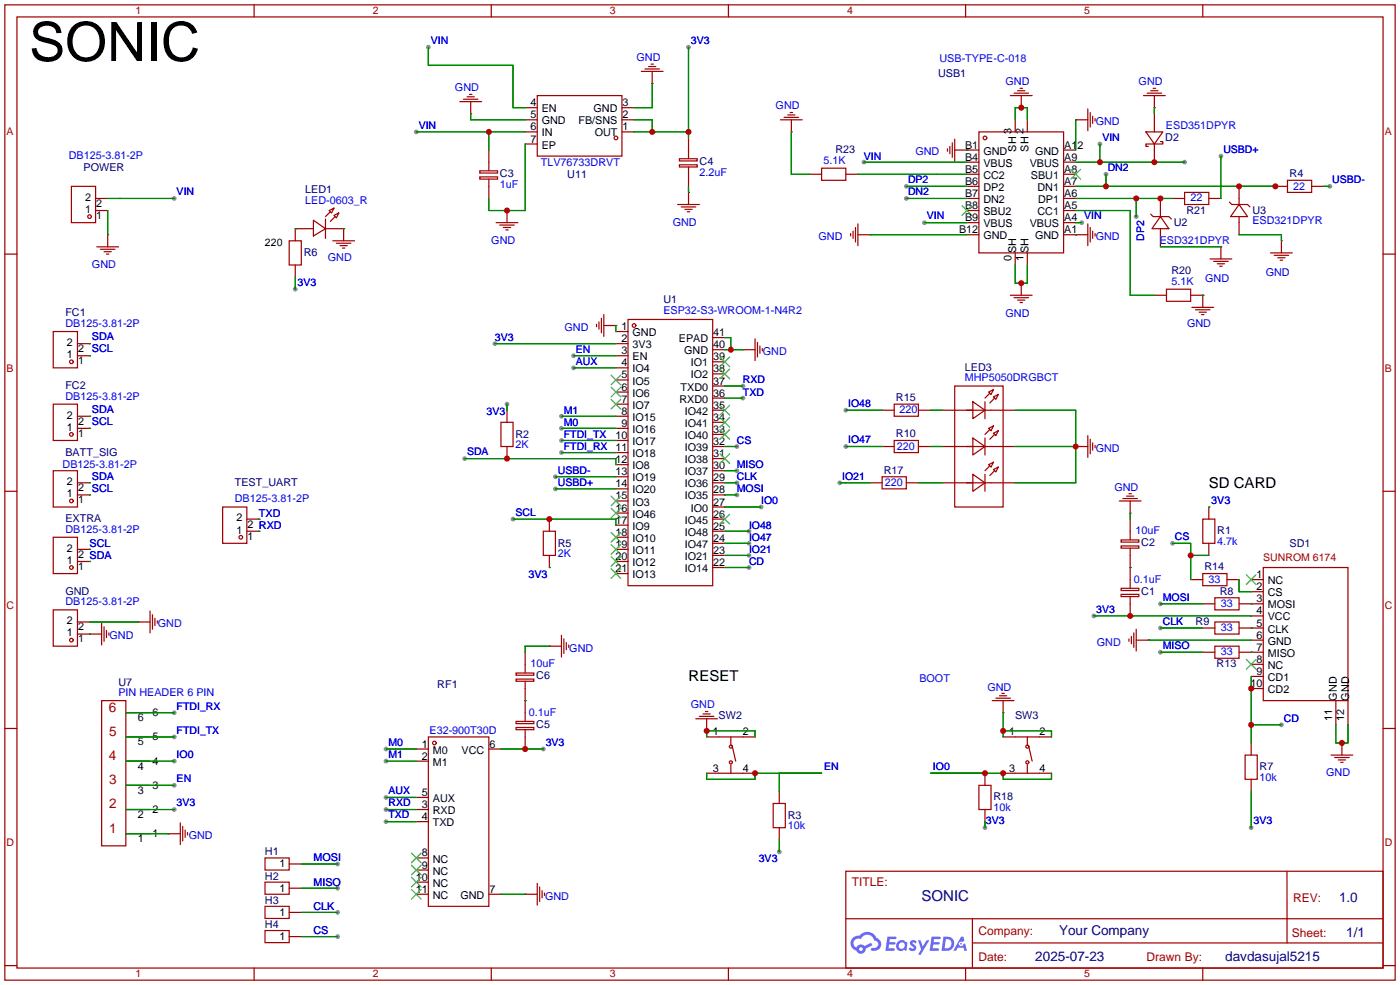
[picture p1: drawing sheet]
<svg xmlns="http://www.w3.org/2000/svg" width="294mm" height="207mm" viewBox="0 0 294 207" stroke-linecap="round" stroke-linejoin="round" font-family="sans-serif">
<g fill="#999">
<circle cx="114" cy="157.2" r=".51"/>
<circle cx="81" cy="157.2" r=".51"/>
<circle cx="81" cy="159.8" r=".51"/>
<circle cx="81" cy="167.4" r=".51"/>
<circle cx="81" cy="169.9" r=".51"/>
<circle cx="81" cy="172.5" r=".51"/>
<circle cx="36.6" cy="41.7" r=".51"/>
<circle cx="117.9" cy="95" r=".51"/>
<circle cx="156" cy="81" r=".51"/>
<circle cx="156" cy="83.6" r=".51"/>
<circle cx="97.5" cy="96.3" r=".51"/>
<circle cx="107.7" cy="109" r=".51"/>
<circle cx="103.9" cy="72.1" r=".51"/>
<circle cx="163.6" cy="178.8" r=".51"/>
<circle cx="159.8" cy="106.4" r=".51"/>
<circle cx="120.4" cy="74.7" r=".51"/>
<circle cx="117.9" cy="92.5" r=".51"/>
<circle cx="116.6" cy="100.1" r=".51"/>
<circle cx="116.6" cy="102.6" r=".51"/>
<circle cx="120.4" cy="77.2" r=".51"/>
<circle cx="62" cy="60.7" r=".51"/>
<circle cx="269" cy="152.1" r=".51"/>
<circle cx="262.6" cy="173.7" r=".51"/>
<circle cx="243.6" cy="126.7" r=".51"/>
<circle cx="243.6" cy="131.8" r=".51"/>
<circle cx="243.6" cy="136.9" r=".51"/>
<circle cx="229.6" cy="129.3" r=".51"/>
<circle cx="246.1" cy="114" r=".51"/>
<circle cx="117.9" cy="87.4" r=".51"/>
<circle cx="117.9" cy="89.9" r=".51"/>
<circle cx="36.6" cy="154.7" r=".51"/>
<circle cx="36.6" cy="149.6" r=".51"/>
<circle cx="36.6" cy="169.9" r=".51"/>
<circle cx="36.6" cy="159.8" r=".51"/>
<circle cx="36.6" cy="164.8" r=".51"/>
<circle cx="154.7" cy="103.9" r=".51"/>
<circle cx="154.7" cy="101.3" r=".51"/>
<circle cx="154.7" cy="98.8" r=".51"/>
<circle cx="154.7" cy="93.7" r=".51"/>
<circle cx="206.8" cy="173.7" r=".51"/>
<circle cx="157.2" cy="119.1" r=".51"/>
<circle cx="248.7" cy="34" r=".51"/>
<circle cx="230.9" cy="30.2" r=".51"/>
<circle cx="194.1" cy="46.7" r=".51"/>
<circle cx="232.2" cy="36.6" r=".51"/>
<circle cx="279.1" cy="39.1" r=".51"/>
<circle cx="256.3" cy="32.8" r=".51"/>
<circle cx="238.5" cy="45.5" r=".51"/>
<circle cx="190.2" cy="41.7" r=".51"/>
<circle cx="190.2" cy="39.1" r=".51"/>
<circle cx="181.4" cy="34" r=".51"/>
<circle cx="227.1" cy="46.7" r=".51"/>
<circle cx="87.4" cy="27.7" r=".51"/>
<circle cx="144.5" cy="9.9" r=".51"/>
<circle cx="89.9" cy="9.9" r=".51"/>
<circle cx="157.2" cy="111.5" r=".51"/>
<circle cx="157.2" cy="114" r=".51"/>
<circle cx="157.2" cy="116.6" r=".51"/>
<circle cx="176.3" cy="101.3" r=".51"/>
<circle cx="177.5" cy="93.7" r=".51"/>
<circle cx="177.5" cy="86.1" r=".51"/>
<circle cx="106.4" cy="84.8" r=".51"/>
<circle cx="70.9" cy="181.4" r=".51"/>
<circle cx="70.9" cy="186.4" r=".51"/>
<circle cx="70.9" cy="191.5" r=".51"/>
<circle cx="70.9" cy="196.6" r=".51"/>
</g>
<g fill="none" stroke="#a10000" stroke-width=".25">
<path d="M1 1h291.9v204.7h-291.9zM3.6 3.6h286.7v199.6h-286.7zM53.3 1v2.6M103.1 1v2.6M152.9 1v2.6M202.7 1v2.6M252.5 1v2.6M1 53.3h2.6M290.3 53.3h2.6M1 103.1h2.6M290.3 103.1h2.6M1 152.9h2.6"/>
<path d="M290.3 152.9h2.6M177.5 182.9h112.8v20.3h-112.8zM177.6 192.8h112.6M204.1 197.9h86.1M204.1 192.8v10.2M270.2 182.9v15M1 202.7h2.6M53.3 203.2v2.5M103.1 203.2v2.5M152.9 203.2v2.5M202.7 203.2v2.5M252.5 203.2v2.5"/>
<path d="M290.3 202.7h2.6"/>
</g>
<g fill="#5487ff">
<path d="M191.2 197.5l.5-.2 .4 .1 .3 .3-.2 .4a.33 .33 0 0 0-.3-.3 .33 .33 0 0 0-.4 .1l.1 .1a.86 .86 0 0 1 .7 .7 .86 .86 0 0 1-.3 .8l-.7 .1-.6-.4 .4-.4 .5 .3 .2-.1v-.2a.88 .88 0 0 1-.6-1.3z"/>
<path d="M192.7 197.4h.6l.4 1.3 .8-1.3h.6l-1.8 3h-.6l.6-1.1z"/>
<path d="M186.3 196.6h1.6l.3 .1-.1 .4h-1.3l-.1 .6h1.1l.2 .3-.3 .3h-1.1l-.1 .8h1.2l.1 .2-.1 .2-1.8 .1z"/>
<path d="M195.6 196.6h1.6l.2 .1v.4h-1.3l-.1 .6h1.1l.2 .3-.3 .3h-1.1l-.1 .8h1.2l.1 .2-.1 .2-1.9 .1z"/>
<path d="M201.7 196.6h.5l.3 .9-.5 .2a.5 .5 0 0 0-.7 .2 .5 .5 0 0 0 .3 .7 .5 .5 0 0 0 .6-.4l.4-.2 .4 1.6h-.6l-.1-.7h-1.2l-.4 .7h-.6z"/>
<path d="M198 196.6l-.4 3h1a1.51 1.51 0 0 0 1.7-1.5 1.51 1.51 0 0 0-1.8-1.5zM198.6 197.1a1.02 1.02 0 0 1 1.1 1.2 1.02 1.02 0 0 1-1.4 .8z"/>
<path d="M188.5 197.6a1.11 1.11 0 0 0-.3 1.6 1.11 1.11 0 0 0 1.6 .2l.5 .2 .2-1.7-.4-.2a1.02 1.02 0 0 0-1.6-.1zM188.6 198.5a.67 .67 0 0 1 1.3 0 .67 .67 0 0 1-1.3 0z"/>
<path d="M179 196.9a1.58 1.58 0 0 0 .8 2.6 1.01 1.01 0 0 0 1.1 .7 1.01 1.01 0 0 0 .8-1.1l1.4-.7-.3-.5-1.3 .7a1.03 1.03 0 0 0-1.7 .3 1 1 0 0 1-.5-1.4 1 1 0 0 1 1.4-.3 1.49 1.49 0 0 1 1.5-1 1.49 1.49 0 0 1 1.4 1.2 .82 .82 0 0 1 .7 1.1 .82 .82 0 0 1-1.2 .5l-.3 .1v.3a1.4 1.4 0 0 0 2-.6 1.4 1.4 0 0 0-.8-1.9 2.19 2.19 0 0 0-3.7-.5l-.8 .1zM180.3 199.2a.4 .4 0 0 1 .8 0 .4 .4 0 0 1-.8 0z"/>
<circle cx="201.8" cy="198.1" r=".19"/>
</g>
<g fill="none" stroke="#a10000" stroke-width=".25">
<path d="M98.6 19.8h.5M134.6 15h4.6M135.4 14.5h3M136.1 14h1.6M136.7 13.5h.5M136.9 17.5h.1M136.9 15v2.5M212.9 19.6h3M213.6 19.1h1.5M214.1 18.5h.5M240.8 19.6h3M241.6 19.1h1.5"/>
<path d="M242.1 18.5h.5M15 39.1h5.1v7.6h-5.1zM96.5 21.3h4.6M97.3 20.8h3M98 20.3h1.6M98.8 23.9h.1M98.8 21.3v2.6M100.7 35.9h3.7v.4h-3.7zM100.7 37.1h3.7v.5h-3.7zM102.6 31.5v4.3M102.6 37.6v4.1M110.2 25.1h2.6"/>
<path d="M110.2 27.7h2.6M110.2 22.6h2.6M110.2 30.2h2.6M112.8 20.1h17.8v12.7h-17.8zM130.6 25.1h2.5M130.6 27.7h2.5M130.6 22.6h2.5M142.6 33.3h3.8v.5h-3.8zM142.6 34.6h3.8v.5h-3.8zM144.5 29v4.3M144.5 35.1v4M163.8 25.1h4.6"/>
<path d="M164.6 24.6h3M165.4 24.1h1.5M165.9 23.6h.5M166.1 27.7h.1M166.1 25.1v2.6M169.9 36.6h2.6M172.5 35.3h5v2.5h-5zM177.5 36.6h2.6M198.9 31.2v.6M199.4 30.7v1.6M199.9 30v3M200.4 31.5h5.1"/>
<path d="M200.4 29.2v4.6M202.9 31.5h.1M202.9 34h2.6M202.9 36.6h2.6M202.9 39.1h2.6M205.5 27.7h17.8v25.4h-17.8zM212.1 20.1h4.6M213.1 25.1v2.6M214.4 22.6h.1M214.4 20.1v2.5M215.6 25.1v2.6M223.3 31.5h2.5"/>
<path d="M223.3 34h2.5M223.3 36.6h2.5M223.3 39.1h2.5M225.8 25.1h.1M225.8 25.1h2.5M228.3 22.9v4.5M228.9 23.6v3.1M229.4 24.4v1.5M229.9 24.9v.5M240 20.1h4.6M240.5 27.7h3.6l-1.8 2.5zM242.3 22.6h.1"/>
<path d="M242.3 20.1v2.5M242.3 23.9v3.8M242.3 30.2v3.8M243.6 29.7h.5v.5h-3.6v.5h.5M260.1 39.1v3.8M267.7 39.1h2.6M270.3 37.8h5v2.6h-5zM275.3 39.1h2.6M20.1 44.2h2.5M20.1 41.7h2.5M20.3 51.8h4.6M21.1 52.3h3"/>
<path d="M21.8 52.8h1.6M22.4 53.3h.5M22.6 49.3h.1M22.6 49.3v2.5M60.7 50.5h2.5v5.1h-2.5zM62 55.6v2.6M65.8 46.2l2.5 1.8-2.5 1.5zM65.8 48h-3.8v2.5M68.3 46v4M68.3 48h3.8M69.1 44.2l1-.5-.5 1zM69.3 44.5l-1 1"/>
<path d="M69.8 50.5h4.6M70.1 45.2l1-.5-.5 1zM70.4 45.5l-1.1 1M70.6 51.1h3.1M71.4 51.6h1.5M71.9 52.1h.5M72.1 48h.1M72.1 48v2.5M104.1 46.7h4.6M104.9 47.2h3M105.7 47.8h1.5M106.2 48.3h.5"/>
<path d="M106.4 44.2h.1M106.4 44.2v2.5M142.2 42.9h4.6M143 43.4h3M143.8 43.9h1.5M144.3 44.5h.5M144.5 40.4h.1M144.5 40.4v2.5M178.6 49v.5M179.1 48.5v1.5M179.6 47.8v3M180.1 49.3h2.5"/>
<path d="M180.1 47v4.6M182.6 49.3h.1M202.9 44.2h2.6M202.9 41.7h2.6M202.9 46.7h2.6M202.9 49.3h2.6M213.1 53.1v2.5M214.4 59.4h.1M214.4 59.4v2.6M215.6 53.1v2.5M223.3 44.2h2.5M223.3 41.7h2.5"/>
<path d="M223.3 46.7h2.5M223.3 49.3h5M225.8 49.3h.1M228.3 47v4.6M228.9 47.8v3M229.4 48.5v1.5M229.9 49v.5M241.6 45l.5 .5h3.3l.5 .5M243.6 45.5l1.8 2.5h-3.6zM243.6 41.7v3.8M243.6 48v3.8M246.1 41.7h2.6"/>
<path d="M248.7 40.4h5v2.5h-5zM253.7 41.7h2.6M254 54.4h4.6M254.8 54.9h3M255.5 55.4h1.5M256 55.9h.5M256.3 51.8h.1M256.3 51.8v2.6M258.1 42.4l.5 .5h3.3l.5 .5M260.1 42.9l1.8 2.6h-3.6zM260.1 45.5v3.8M266.7 53.1h4.6"/>
<path d="M267.5 53.6h3M268.2 54.1h1.5M268.7 54.6h.5M269 50.5h.1M269 50.5v2.6M11.2 69.6h5.1v7.6h-5.1zM16.3 72.1h2.5M16.3 74.7h2.5M125.2 68.1v.5M125.7 67.6v1.5M126.2 66.8v3.1M126.7 68.3h2.6"/>
<path d="M126.7 66v4.6M129.3 68.3h.1M129.3 69.6h2.5M129.3 72.1h2.5M129.3 74.7h2.5M129.3 77.2h2.5M129.3 79.8h2.5M131.8 67.1h17.8v55.8h-17.8zM149.6 78.5h2.5M149.6 75.9h2.5M149.6 73.4h2.5M149.6 70.9h2.5"/>
<path d="M156 73.4h.1M156 73.4h2.5M158.5 71.1v4.6M159 71.9v3M159.5 72.6v1.6M160 73.2v.5M212.1 62h4.6M212.9 62.5h3M213.6 63h1.5M214.1 63.5h.5M242.3 62h2.6M244.9 60.7h5v2.5h-5z"/>
<path d="M249.9 62h2.6M250.2 64.5h4.6M251 65h3M251.7 65.5h1.5M252.2 66h.5M252.5 62h.1M252.5 62v2.5M11.2 98.8h5.1v7.6h-5.1zM11.2 84.8h5.1v7.7h-5.1zM16.3 87.4h2.5M16.3 89.9h2.5M105.2 88.6h2.5v5.1h-2.5z"/>
<path d="M106.4 86.1v2.5M106.4 93.7v2.6M129.3 82.3h2.5M129.3 84.8h2.5M129.3 87.4h2.5M129.3 89.9h2.5M129.3 92.5h2.5M129.3 95h2.5M129.3 97.5h2.5M149.6 98.8h2.5M149.6 96.3h2.5M149.6 93.7h2.5"/>
<path d="M149.6 91.2h2.5M149.6 88.6h2.5M149.6 86.1h2.5M149.6 83.6h2.5M149.6 81h2.5M185.2 93.7h2.5M185.2 86.1h2.5M187.7 84.8h5.1v2.6h-5.1zM187.7 92.5h5.1v2.5h-5.1zM192.8 93.7h2.5M192.8 86.1h2.5M197.9 93.7h15.2"/>
<path d="M197.9 86.1h15.2M200.4 81h10.2v25.4h-10.2zM204.2 99.6l2.6 1.7-2.6 1.8zM204.2 91.9l2.6 1.8-2.6 1.8zM204.2 84.3l2.6 1.8-2.6 1.8zM206.8 84.3v3.6M206.8 91.9v3.6M206.8 99.6v3.5M207.5 97.5l1-.5-.5 1zM207.5 89.9l1-.5-.5 1zM207.5 82.3l1-.5-.5 1zM207.8 97.8l-1 1"/>
<path d="M207.8 90.2l-1 1M207.8 82.6l-1 1M208.5 98.6l1-.6-.5 1.1zM208.5 90.9l1-.5-.5 1zM208.5 83.3l1-.5-.5 1zM208.8 98.8l-1 1M208.8 91.2l-1 1M208.8 83.6l-1 1M225.8 93.7h.1M225.8 93.7h2.5M228.3 91.4v4.6M228.9 92.2v3.1"/>
<path d="M229.4 93v1.5M229.9 93.5v.5M11.2 112.8h5.1v7.6h-5.1zM16.3 115.3h2.5M16.3 117.9h2.5M16.3 103.9h2.5M16.3 101.3h2.5M46.7 106.4h5.1v7.6h-5.1zM51.8 111.5h2.6M51.8 109h2.6M114 111.5h2.6v5.1h-2.6zM115.3 109v2.5"/>
<path d="M115.3 116.6v2.5M129.3 100.1h2.5M129.3 102.6h2.5M129.3 105.2h2.5M129.3 107.7h2.5M129.3 110.2h2.5M129.3 112.8h2.5M129.3 115.3h2.5M129.3 117.9h2.5M149.6 119.1h2.5M149.6 116.6h2.5M149.6 114h2.5"/>
<path d="M149.6 111.5h2.5M149.6 109h2.5M149.6 106.4h2.5M149.6 103.9h2.5M149.6 101.3h2.5M182.6 101.3h2.6M185.2 100.1h5v2.5h-5zM190.2 101.3h2.6M197.9 101.3h15.2M234.9 105.2h4.6M235.3 113.3h3.8v.5h-3.8zM235.3 114.6h3.8v.5h-3.8z"/>
<path d="M235.7 104.6h3.1M236.5 104.1h1.5M237 103.6h.5M237.2 107.7h.1M237.2 105.2v2.5M237.2 109v4.3M237.2 115.1v8.3M252.5 109h2.5v5h-2.5zM253.7 106.4v2.6M253.7 114v2.6M265.2 119.1h17.8v28h-17.8zM11.2 128h5.1v7.6h-5.1z"/>
<path d="M16.3 133.1h5M16.3 130.6h2.5M18.8 133.1h.1M21.3 130.8v4.6M21.8 131.6v3M22.4 132.3v1.6M22.9 132.8v.6M29 130.6h.1M29 130.6h2.5M31.5 128.3v4.5M32 129v3.1M32.5 129.8v1.5"/>
<path d="M33 130.3v.5M110.2 136.9v4.3M115.3 135.6h.1M115.3 135.6h2.6M117.9 133.4v4.5M118.4 134.1v3.1M118.9 134.9v1.5M119.4 135.4v.5M129.3 120.4h2.5M235.3 123.5h3.8v.5h-3.8zM235.3 124.8h3.8v.4h-3.8zM237 134.1v.5"/>
<path d="M237.2 125.2v4.1M237.5 133.6v1.5M238 132.8v3.1M238.5 134.4h2.5M238.5 132.1v4.6M241 134.4h.1M249.9 121.7h2.6M252.5 120.4h5.1v2.5h-5.1zM252.5 126.7h2.5M252.5 131.8h2.5M252.5 136.9h2.5M255 125.5h5.1v2.5h-5.1z"/>
<path d="M255 130.6h5.1v2.5h-5.1zM255 135.6h5.1v2.6h-5.1zM257.6 121.7h2.5M260.1 126.7h5.1M260.1 131.8h5.1M260.1 136.9h5.1M262.6 121.7h2.6M262.6 124.2h2.6M262.6 129.3h2.6M262.6 134.4h2.6M262.6 139.4h2.6M21.3 147.1h5.1v30.4h-5.1z"/>
<path d="M26.4 159.8h5.1M26.4 154.7h5.1M26.4 149.6h5.1M87.4 157.2h2.5M87.4 159.8h2.5M89.9 154.7h12.7v35.5h-12.7zM102.6 157.2h2.6M108.3 151.4h3.8v.5h-3.8zM108.3 152.7h3.8v.5h-3.8zM108.3 141.3h3.8v.4h-3.8zM108.3 142.5h3.8v.5h-3.8zM110.2 143v8.4"/>
<path d="M110.2 153.2v4M146 150.9h4.6M146.8 150.4h3.1M147.6 149.9h1.5M148.1 149.4h.5M148.3 153.4h.1M148.3 150.9v2.5M148.3 154.7h10.2M153.4 154.7v1.8M153.7 156.5l.7 3.3M208.3 147.1h4.6M209 146.6h3.1"/>
<path d="M209.8 146.1h1.5M210.3 145.5h.5M210.6 149.6h.1M210.6 154.7h10.1M210.6 147.1v2.5M215.6 154.7v1.8M215.9 156.5l.8 3.3M261.4 158.5h2.5v5.1h-2.5zM262.6 142h2.6M262.6 144.5h2.6M262.6 156v2.5M279.4 158.5h4.6"/>
<path d="M280.2 159h3M280.4 147.1v5M280.9 159.5h1.5M281.7 156h.1M281.7 156v2.5M283 147.1v5M26.4 169.9h5.1M26.4 175h5.1M26.4 164.8h5.1M35.3 175h.1M35.3 175h2.5M37.8 172.7v4.6"/>
<path d="M38.4 173.5v3M38.9 174.2v1.6M39.4 174.8v.5M87.4 167.4h2.5M87.4 169.9h2.5M87.4 172.5h2.5M148.3 162.3h10.2M153.4 160.5v1.8M162.3 168.7h2.5v5h-2.5zM163.6 166.1v2.6M163.6 173.7v2.6M205.5 164.8h2.5v5.1h-2.5z"/>
<path d="M206.8 162.3v2.5M206.8 169.9v2.6M210.6 162.3h10.1M215.6 160.5v1.8M262.6 163.6v2.5M281.4 160h.5M55.6 180.1h5.1v2.5h-5.1zM55.6 185.2h5.1v2.5h-5.1zM55.6 190.2h5.1v2.6h-5.1zM55.6 195.3h5.1v2.6h-5.1zM60.7 181.4h2.5M60.7 186.4h2.5"/>
<path d="M60.7 191.5h2.5M60.7 196.6h2.5M87.4 180.1h2.5M87.4 182.6h2.5M87.4 185.2h2.5M87.4 187.7h2.5M102.6 187.7h2.6M110.2 187.7h.1M110.2 187.7h2.6M112.8 185.4v4.6M113.3 186.2v3M113.8 186.9v1.6"/>
<path d="M114.3 187.5v.5"/>
<circle cx="129.3" cy="29" r=".38"/>
<circle cx="206.8" cy="29" r=".38"/>
<circle cx="18.8" cy="45.5" r=".38"/>
<circle cx="15" cy="75.9" r=".38"/>
<circle cx="133.1" cy="68.3" r=".38"/>
<circle cx="15" cy="91.2" r=".38"/>
<circle cx="15" cy="119.1" r=".38"/>
<circle cx="15" cy="105.2" r=".38"/>
<circle cx="50.5" cy="112.8" r=".38"/>
<circle cx="15" cy="134.4" r=".38"/>
<circle cx="91.2" cy="156" r=".38"/>
<circle cx="153.4" cy="156.7" r=".32"/>
<circle cx="215.6" cy="156.7" r=".32"/>
<circle cx="153.4" cy="160" r=".32"/>
<circle cx="215.6" cy="160" r=".32"/>
</g>
<g fill="none" stroke="#3c3" stroke-width=".25">
<path d="M224.8 35.6l2 2M226.8 35.6l-2 2M201.9 43.2l2.1 2M204 43.2l-2.1 2M128.3 78.7l2 2.1M130.3 78.7l-2 2.1M151.1 77.5l2.1 2M151.1 74.9l2.1 2.1M153.2 77.5l-2.1 2M153.2 74.9l-2.1 2.1M128.3 81.3l2 2M128.3 83.8l2 2.1"/>
<path d="M130.3 81.3l-2 2M130.3 83.8l-2 2.1M151.1 95.3l2.1 2M151.1 90.2l2.1 2M151.1 87.6l2.1 2.1M151.1 85.1l2.1 2M153.2 95.3l-2.1 2M153.2 90.2l-2.1 2M153.2 87.6l-2.1 2.1M153.2 85.1l-2.1 2M128.3 104.1l2 2.1M128.3 106.7l2 2"/>
<path d="M128.3 111.8l2 2M128.3 114.3l2 2M128.3 116.8l2 2.1M128.3 119.4l2 2M130.3 104.1l-2 2.1M130.3 106.7l-2 2M130.3 111.8l-2 2M130.3 114.3l-2 2M130.3 116.8l-2 2.1M130.3 119.4l-2 2M151.1 108l2.1 2M153.2 108l-2.1 2"/>
<path d="M261.6 120.7l2.1 2M261.6 138.4l2.1 2.1M263.7 120.7l-2.1 2M263.7 138.4l-2.1 2.1M86.4 179.1l2 2M88.4 179.1l-2 2M86.4 181.6l2 2M86.4 184.2l2 2M86.4 186.7l2 2M88.4 181.6l-2 2M88.4 184.2l-2 2M88.4 186.7l-2 2"/>
</g>
<g fill="none" stroke="#008700" stroke-width=".25">
<path d="M89.9 9.9v3.8h17.8v8.9h2.5M136.9 17.5v5.1h-3.8M144.5 9.9v19.1M87.4 27.7h22.8M98.8 23.9v1.2h11.4M102.6 27.7v3.8M110.2 30.2v14h-7.6v-2.5M133.1 27.7h11.4M133.1 25.1h3.8v2.6M144.5 39.1v1.3M166.1 27.7v8.9h3.8M180.1 36.6h22.8"/>
<path d="M181.4 34h21.5M190.2 39.1h12.7M202.9 31.5h.1M213.1 25.1v-2.5h2.5v2.5M225.8 25.1v6.4M225.8 34h22.9M225.8 39.1h41.9M230.9 30.2v3.8M232.2 36.6v2.5M242.3 22.6v1.3M256.3 32.8v8.9M277.9 39.1h1.2"/>
<path d="M22.6 41.7h14M22.6 44.2v5.1M62 48h.1M62 58.2v2.5M72.1 48h.1M182.6 49.3h20.3M190.2 41.7h12.7M194.1 46.7h8.8M213.1 55.6v3.8h2.5v-3.8M225.8 49.3h.1M225.8 41.7h20.3M225.8 44.2h11.4v17.8h5.1"/>
<path d="M225.8 46.7h1.3M238.5 41.7v3.8M243.6 51.8h12.7M260.1 49.3h8.9v1.2M18.8 72.1h.1M18.8 74.7h.1M103.9 72.1h25.4M120.4 74.7h8.9M120.4 77.2h8.9M129.3 68.3v1.3M152.1 73.4h3.9M152.1 70.9h1.3v2.5"/>
<path d="M252.5 62h.1M18.8 87.4h.1M18.8 89.9h.1M97.5 96.3h31.8v1.2M106.4 84.8v1.3M117.9 95h11.4M117.9 92.5h11.4M117.9 87.4h11.4M117.9 89.9h11.4M152.1 81h3.9M152.1 83.6h3.9M152.1 93.7h2.6"/>
<path d="M152.1 98.8h2.6M177.5 86.1h7.7M177.5 93.7h7.7M195.3 86.1h2.6M195.3 93.7h2.6M213.1 86.1h12.7v15.2h-12.7M213.1 93.7h12.7M18.8 101.3h.1M18.8 103.9h.1M18.8 115.3h.1M18.8 117.9h.1M54.4 109h.1"/>
<path d="M54.4 111.5h.1M107.7 109h21.6v1.2M115.3 119.1h.1M116.6 100.1h12.7M116.6 102.6h12.7M152.1 106.4h7.7M152.1 114h5.1M152.1 116.6h5.1M152.1 101.3h2.6M152.1 103.9h2.6M152.1 119.1h5.1M152.1 111.5h5.1"/>
<path d="M176.3 101.3h6.3M192.8 101.3h5.1M237.2 119.1h.1M237.2 107.7v1.3M246.1 114h3.8v7.7M249.9 116.6h3.8M253.7 106.4h.1M18.8 133.1h.1M18.8 130.6h10.2M115.3 135.6h-5.1v1.3M229.6 129.3h33M241 134.4h21.6"/>
<path d="M243.6 126.7h8.9M243.6 131.8h8.9M243.6 136.9h8.9M260.1 121.7v2.5h2.5M262.6 126.7h.1M262.6 131.8h.1M262.6 136.9h.1M26.4 159.8h10.2M26.4 154.7h10.2M26.4 149.6h10.2M81 157.2h6.4M81 159.8h6.4"/>
<path d="M105.2 157.2h8.8M110.2 147.1h.1M148.3 154.7v-1.3h10.2v1.3M210.6 153.4h10.1v1.3M210.6 149.6v5.1M262.6 142v14M262.6 152.1h6.4M280.4 152.1v3.9h2.6v-3.9M26.4 169.9h10.2M26.4 175h8.9M26.4 164.8h10.2M81 167.4h6.4"/>
<path d="M81 169.9h6.4M81 172.5h6.4M148.3 162.3v1.3h10.2v-1.3h14M163.6 162.3v3.8M163.6 176.3v2.5M195.3 162.3h15.3v1.3h10.1v-1.3M206.8 172.5v1.2M262.6 166.1v7.6M63.2 181.4h7.7M63.2 186.4h7.7M63.2 191.5h7.7M63.2 196.6h7.7"/>
<path d="M105.2 187.7h5"/>
</g>
<g fill="#c00">
<circle cx="110.2" cy="157.2" r=".63"/>
<circle cx="106.4" cy="96.3" r=".63"/>
<circle cx="115.3" cy="109" r=".63"/>
<circle cx="148.3" cy="153.4" r=".63"/>
<circle cx="210.6" cy="153.4" r=".63"/>
<circle cx="158.5" cy="162.3" r=".63"/>
<circle cx="210.6" cy="162.3" r=".63"/>
<circle cx="206.8" cy="162.3" r=".63"/>
<circle cx="262.6" cy="152.1" r=".63"/>
<circle cx="262.6" cy="144.5" r=".63"/>
<circle cx="237.2" cy="129.3" r=".63"/>
<circle cx="249.9" cy="116.6" r=".63"/>
<circle cx="281.7" cy="156" r=".63"/>
<circle cx="225.8" cy="93.7" r=".63"/>
<circle cx="214.4" cy="22.6" r=".63"/>
<circle cx="214.4" cy="59.4" r=".63"/>
<circle cx="242.3" cy="34" r=".63"/>
<circle cx="230.9" cy="34" r=".63"/>
<circle cx="267.7" cy="39.1" r=".63"/>
<circle cx="260.1" cy="39.1" r=".63"/>
<circle cx="232.2" cy="39.1" r=".63"/>
<circle cx="243.6" cy="41.7" r=".63"/>
<circle cx="238.5" cy="41.7" r=".63"/>
<circle cx="106.4" cy="44.2" r=".63"/>
<circle cx="102.6" cy="27.7" r=".63"/>
<circle cx="144.5" cy="27.7" r=".63"/>
<circle cx="136.9" cy="27.7" r=".63"/>
<circle cx="153.4" cy="73.4" r=".63"/>
</g>
<text font-size="11.3" x="6.1" y="12.8">SONIC</text>
<g font-size="3.1">
<text x="253.7" y="102.4">SD CARD</text>
<text x="144.5" y="143">RESET</text>
</g>
<text font-size="3.1" fill="#000080" x="193.5" y="189.1">SONIC</text>
<g font-size="2.8" fill="#a00000">
<text x="22.8" y="149.4">6</text>
<text x="22.9" y="154.4">5</text>
<text x="22.8" y="159.5">4</text>
<text x="22.9" y="164.6">3</text>
<text x="22.9" y="169.7">2</text>
<text x="22.9" y="174.8">1</text>
</g>
<g font-size="2.8" fill="#000080">
<text x="281.1" y="189.3">1.0</text>
<text x="222.3" y="196.2">Your Company</text>
<text x="282.6" y="196.7">1/1</text>
<text x="217.3" y="201.8">2025-07-23</text>
<text x="257.2" y="201.8">davdasujal5215</text>
</g>
<g font-size="2.5" fill="#a00000">
<text x="178.8" y="186">TITLE:</text>
<text x="271.4" y="189.3">REV:</text>
<text x="205.4" y="196.2">Company:</text>
<text x="271.2" y="196.6">Sheet:</text>
<text x="205.4" y="201.7">Date:</text>
<text x="240.7" y="201.8">Drawn By:</text>
</g>
<g font-size="2.3" fill="#00f">
<text x="133.6" y="12.8">GND</text>
<text x="197.2" y="13.1">USB-TYPE-C-018</text>
<text x="211.1" y="17.9">GND</text>
<text x="239" y="17.9">GND</text>
<text x="95.5" y="19.2">GND</text>
<text x="162.8" y="22.9">GND</text>
<text x="230" y="26.2">GND</text>
<text x="244.8" y="27.1">ESD351DPYR</text>
<text x="14.4" y="33.4">DB125-3.81-2P</text>
<text x="113.5" y="34.8">TLV76733DRVT</text>
<text x="172.8" y="34.3">5.1K</text>
<text x="192.2" y="32.6">GND</text>
<text x="105" y="39.5">1uF</text>
<text x="146.9" y="36.9">2.2uF</text>
<text x="271.5" y="39.8">22</text>
<text x="64.1" y="42.7">LED-0603_R</text>
<text x="141.2" y="47.4">GND</text>
<text x="249.9" y="42.3">22</text>
<text x="262.9" y="47.1">ESD321DPYR</text>
<text x="103.1" y="51.2">GND</text>
<text x="171.8" y="50.4">GND</text>
<text x="230" y="50.4">GND</text>
<text x="243.4" y="51.3">ESD321DPYR</text>
<text x="19.3" y="56.3">GND</text>
<text x="68.8" y="54.7">GND</text>
<text x="245.9" y="59.7">5.1K</text>
<text x="253" y="59.3">GND</text>
<text x="265.7" y="58">GND</text>
<text x="139.2" y="65.9">ESP32-S3-WROOM-1-N4R2</text>
<text x="13.7" y="68.6">DB125-3.81-2P</text>
<text x="19.3" y="71.4">SDA</text>
<text x="118.5" y="69.4">GND</text>
<text x="211.1" y="66.5">GND</text>
<text x="249.2" y="68.7">GND</text>
<text x="19.3" y="74">SCL</text>
<text x="160.1" y="74.6">GND</text>
<text x="13.7" y="83.9">DB125-3.81-2P</text>
<text x="202.5" y="80.1">MHP5050DRGBCT</text>
<text x="19.3" y="86.7">SDA</text>
<text x="19.3" y="89.2">SCL</text>
<text x="188.8" y="86.7">220</text>
<text x="108.2" y="94.1">2K</text>
<text x="188.3" y="94.4">220</text>
<text x="230" y="94.8">GND</text>
<text x="13.1" y="98.2">DB125-3.81-2P</text>
<text x="19.3" y="100.7">SDA</text>
<text x="185.7" y="102">220</text>
<text x="19.3" y="103.2">SCL</text>
<text x="49.3" y="105.5">DB125-3.81-2P</text>
<text x="233.9" y="103">GND</text>
<text x="254.3" y="105.7">3V3</text>
<text x="13.7" y="111.8">DB125-3.81-2P</text>
<text x="54.4" y="108.4">TXD</text>
<text x="238.3" y="112.1">10uF</text>
<text x="18.8" y="114.8">SCL</text>
<text x="117.1" y="116.9">2K</text>
<text x="255.5" y="114.4">4.7k</text>
<text x="110.9" y="121.3">3V3</text>
<text x="238" y="122.3">0.1uF</text>
<text x="253.7" y="122.3">33</text>
<text x="13.7" y="127.1">DB125-3.81-2P</text>
<text x="33.1" y="131.7">GND</text>
<text x="256.2" y="127.4">33</text>
<text x="23" y="134.2">GND</text>
<text x="119.5" y="136.8">GND</text>
<text x="230.3" y="135.5">GND</text>
<text x="256.2" y="132.5">33</text>
<text x="256.2" y="137.5">33</text>
<text x="111.3" y="140.1">10uF</text>
<text x="193" y="143.1">BOOT</text>
<text x="24.8" y="146.1">PIN HEADER 6 PIN</text>
<text x="145" y="148.6">GND</text>
<text x="207.3" y="145">GND</text>
<text x="90.2" y="154">E32-900T30D</text>
<text x="111" y="150.2">0.1uF</text>
<text x="264.4" y="163.9">10k</text>
<text x="278.4" y="163">GND</text>
<text x="208.5" y="170.3">10k</text>
<text x="39.6" y="176.2">GND</text>
<text x="165.4" y="174.1">10k</text>
<text x="65.8" y="180.8">MOSI</text>
<text x="65.8" y="185.9">MISO</text>
<text x="65.8" y="191">CLK</text>
<text x="114.4" y="188.9">GND</text>
<text x="65.8" y="196.1">CS</text>
</g>
<g font-size="2.3" fill="#000080">
<text x="196.9" y="16.3">USB1</text>
<text x="244.6" y="29.6">D2</text>
<text x="17.5" y="35.9">POWER</text>
<text x="146.9" y="34.7">C4</text>
<text x="175.4" y="32.1">R23</text>
<text x="64.1" y="40.4">LED1</text>
<text x="105" y="37.2">C3</text>
<text x="119.1" y="37.4">U11</text>
<text x="270.7" y="37.2">R4</text>
<text x="246.4" y="47.5">U2</text>
<text x="249" y="44.8">R21</text>
<text x="262.9" y="44.9">U3</text>
<text x="63.8" y="53.7">R6</text>
<text x="245.9" y="57.4">R20</text>
<text x="139.2" y="63.5">U1</text>
<text x="13.7" y="66.4">FC1</text>
<text x="202.5" y="77.9">LED3</text>
<text x="13.7" y="81.7">FC2</text>
<text x="188.1" y="84.2">R15</text>
<text x="13.7" y="95.6">BATT_SIG</text>
<text x="108.2" y="91.9">R2</text>
<text x="188.1" y="91.8">R10</text>
<text x="185.5" y="99.5">R17</text>
<text x="49.3" y="102.1">TEST_UART</text>
<text x="13.7" y="109.6">EXTRA</text>
<text x="255.5" y="112.2">R1</text>
<text x="117.1" y="114.7">R5</text>
<text x="239.6" y="114.7">C2</text>
<text x="252.8" y="119.7">R14</text>
<text x="270.7" y="114.7">SD1</text>
<text x="13.7" y="124.8">GND</text>
<text x="239.6" y="124.8">C1</text>
<text x="256" y="124.8">R8</text>
<text x="251" y="131.2">R9</text>
<text x="24.8" y="143.9">U7</text>
<text x="112.6" y="142.6">C6</text>
<text x="255.4" y="140.1">R13</text>
<text x="91.8" y="144.4">RF1</text>
<text x="112.6" y="152.8">C5</text>
<text x="150.8" y="151">SW2</text>
<text x="213.1" y="150.9">SW3</text>
<text x="264.4" y="161.7">R7</text>
<text x="165.4" y="171.9">R3</text>
<text x="208.5" y="168">R18</text>
<text x="55.6" y="179.5">H1</text>
<text x="55.6" y="184.6">H2</text>
<text x="55.6" y="189.7">H3</text>
<text x="55.6" y="194.8">H4</text>
</g>
<g font-size="2.3">
<text x="111.4" y="22.3">4</text>
<text x="113.7" y="23.6">EN</text>
<text x="124.6" y="23.6">GND</text>
<text x="130.7" y="22.3">3</text>
<text x="111.4" y="24.8">5</text>
<text x="111.4" y="27.4">6</text>
<text x="111.4" y="29.9">7</text>
<text x="113.7" y="26.1">GND</text>
<text x="113.7" y="28.6">IN</text>
<text x="121.4" y="26.1">FB/SNS</text>
<text x="124.8" y="28.6">OUT</text>
<text x="130.7" y="27.4">1</text>
<text x="130.7" y="24.8">2</text>
<text x="212.3" y="28.2" transform="rotate(-90 212.3 28.2)">3</text>
<text x="214.8" y="28.2" transform="rotate(-90 214.8 28.2)">2</text>
<text x="113.7" y="31.2">EP</text>
<text x="202.6" y="31.2">B1</text>
<text x="202.6" y="33.7">B4</text>
<text x="206.4" y="32.5">GND</text>
<text x="206.4" y="35">VBUS</text>
<text x="213.3" y="31.8" transform="rotate(-90 213.3 31.8)">SH</text>
<text x="215.9" y="31.8" transform="rotate(-90 215.9 31.8)">SH</text>
<text x="216.2" y="35">VBUS</text>
<text x="217.3" y="32.5">GND</text>
<text x="223.4" y="33.7">A9</text>
<text x="223.4" y="31.2">A12</text>
<text x="202.6" y="36.3">B5</text>
<text x="202.6" y="38.8">B6</text>
<text x="202.6" y="41.3">B7</text>
<text x="206.4" y="37.5">CC2</text>
<text x="206.4" y="40.1">DP2</text>
<text x="216.4" y="37.5">SBU1</text>
<text x="217.8" y="40.1">DN1</text>
<text x="223.4" y="41.3">A6</text>
<text x="223.4" y="38.8">A7</text>
<text x="223.4" y="36.3">A8</text>
<text x="17.9" y="44.7">1</text>
<text x="17.9" y="42.1">2</text>
<text x="20.2" y="46">1</text>
<text x="20.2" y="43.4">2</text>
<text x="202.6" y="43.9">B8</text>
<text x="202.6" y="46.4">B9</text>
<text x="206.4" y="42.6">DN2</text>
<text x="206.4" y="45.2">SBU2</text>
<text x="206.4" y="47.7">VBUS</text>
<text x="216.2" y="47.7">VBUS</text>
<text x="217.8" y="45.2">CC1</text>
<text x="217.9" y="42.6">DP1</text>
<text x="223.4" y="46.4">A4 VIN</text>
<text x="223.4" y="43.9">A5</text>
<text x="201.3" y="49">B12</text>
<text x="206.4" y="50.2">GND</text>
<text x="213.3" y="53.1" transform="rotate(-90 213.3 53.1)">SH</text>
<text x="215.9" y="53.1" transform="rotate(-90 215.9 53.1)">SH</text>
<text x="217.3" y="50.2">GND</text>
<text x="223.4" y="49">A1</text>
<text x="212.3" y="54.8" transform="rotate(-90 212.3 54.8)">0</text>
<text x="214.8" y="54.8" transform="rotate(-90 214.8 54.8)">1</text>
<text x="130.4" y="69.3">1</text>
<text x="130.4" y="71.8">2</text>
<text x="132.8" y="70.6">GND</text>
<text x="142.5" y="71.8">EPAD</text>
<text x="149.7" y="70.6">41</text>
<text x="14.1" y="75.2">1</text>
<text x="14.1" y="72.6">2</text>
<text x="16.4" y="76.4">1</text>
<text x="16.4" y="73.9">2</text>
<text x="130.4" y="74.4">3</text>
<text x="130.4" y="76.9">4</text>
<text x="132.8" y="73.1">3V3</text>
<text x="132.8" y="75.6">EN</text>
<text x="143.6" y="74.4">GND</text>
<text x="145" y="76.9">IO1</text>
<text x="149.7" y="75.6">39</text>
<text x="149.7" y="73.1">40</text>
<text x="130.4" y="79.4">5</text>
<text x="130.4" y="82">6</text>
<text x="132.8" y="78.2">IO4</text>
<text x="132.8" y="80.7">IO5</text>
<text x="132.8" y="83.3">IO6</text>
<text x="142.9" y="82">TXD0</text>
<text x="145" y="79.4">IO2</text>
<text x="149.7" y="83.3">36</text>
<text x="149.7" y="80.7">37</text>
<text x="149.7" y="78.2">38</text>
<text x="14.1" y="87.9">2</text>
<text x="16.4" y="89.1">2</text>
<text x="130.4" y="84.5">7</text>
<text x="130.4" y="87.1">8</text>
<text x="130.4" y="89.6">9</text>
<text x="132.8" y="85.8">IO7</text>
<text x="132.8" y="88.3">IO15</text>
<text x="142.6" y="84.5">RXD0</text>
<text x="143.7" y="89.6">IO41</text>
<text x="143.7" y="87.1">IO42</text>
<text x="149.7" y="88.3">34</text>
<text x="149.7" y="85.8">35</text>
<text x="14.1" y="90.4">1</text>
<text x="16.4" y="91.7">1</text>
<text x="129.2" y="92.1">10</text>
<text x="129.2" y="94.7">11</text>
<text x="132.8" y="90.9">IO16</text>
<text x="132.8" y="93.4">IO17</text>
<text x="132.8" y="96">IO18</text>
<text x="143.7" y="94.7">IO39</text>
<text x="143.7" y="92.1">IO40</text>
<text x="149.7" y="96">31</text>
<text x="149.7" y="93.4">32</text>
<text x="149.7" y="90.9">33</text>
<text x="14.1" y="101.8">2</text>
<text x="129.2" y="97.2">12</text>
<text x="129.2" y="99.8">13</text>
<text x="132.8" y="98.5">IO8</text>
<text x="132.8" y="101">IO19</text>
<text x="143.7" y="99.8">IO37</text>
<text x="143.7" y="97.2">IO38</text>
<text x="149.7" y="101">29</text>
<text x="149.7" y="98.5">30</text>
<text x="14.1" y="104.4">1</text>
<text x="16.4" y="105.6">1</text>
<text x="16.4" y="103.1">2</text>
<text x="129.2" y="102.3">14</text>
<text x="129.2" y="104.8">15</text>
<text x="129.2" y="107.4">16</text>
<text x="132.8" y="103.6">IO20</text>
<text x="132.8" y="106.1">IO3</text>
<text x="143.7" y="104.8">IO35</text>
<text x="143.7" y="102.3">IO36</text>
<text x="145" y="107.4">IO0</text>
<text x="149.7" y="106.1">27</text>
<text x="149.7" y="103.6">28</text>
<text x="49.6" y="112">1</text>
<text x="49.6" y="109.5">2</text>
<text x="51.9" y="113.3">1</text>
<text x="51.9" y="110.7">2 RXD</text>
<text x="129.2" y="109.9">17</text>
<text x="129.2" y="112.5">18</text>
<text x="132.8" y="108.7">IO46</text>
<text x="132.8" y="111.2">IO9</text>
<text x="132.8" y="113.7">IO10</text>
<text x="143.7" y="112.5">IO48</text>
<text x="143.7" y="109.9">IO45</text>
<text x="149.7" y="113.7">24</text>
<text x="149.7" y="111.2">25</text>
<text x="149.7" y="108.7">26</text>
<text x="14.1" y="118.3">1</text>
<text x="14.1" y="115.8">2</text>
<text x="16.4" y="119.6">1</text>
<text x="16.4" y="117.1">2 SDA</text>
<text x="129.2" y="115">19</text>
<text x="129.2" y="117.5">20</text>
<text x="132.8" y="116.3">IO11</text>
<text x="132.8" y="118.8">IO12</text>
<text x="143.7" y="117.5">IO21</text>
<text x="143.7" y="115">IO47</text>
<text x="149.7" y="118.8">22</text>
<text x="149.7" y="116.3">23</text>
<text x="129.2" y="120.1">21</text>
<text x="132.8" y="121.4">IO13</text>
<text x="143.7" y="120.1">IO14</text>
<text x="263.8" y="121.4">1</text>
<text x="263.8" y="123.9">2</text>
<text x="266.1" y="122.6">NC</text>
<text x="266.1" y="125.2">CS</text>
<text x="14.1" y="131">2</text>
<text x="263.8" y="126.4">3</text>
<text x="263.8" y="129">4</text>
<text x="263.8" y="131.5">5</text>
<text x="266.1" y="127.7">MOSI</text>
<text x="266.1" y="130.2">VCC</text>
<text x="14.1" y="133.6">1</text>
<text x="16.4" y="134.9">1</text>
<text x="16.4" y="132.3">2</text>
<text x="263.8" y="134.1">6</text>
<text x="263.8" y="136.6">7</text>
<text x="266.1" y="132.8">CLK</text>
<text x="266.1" y="135.3">GND</text>
<text x="266.1" y="137.9">MISO</text>
<text x="263.8" y="139.1">8</text>
<text x="263.8" y="141.7">9</text>
<text x="266.1" y="140.4">NC</text>
<text x="266.1" y="142.9">CD1</text>
<text x="262.5" y="144.2">10</text>
<text x="266.1" y="145.5">CD2</text>
<text x="280.6" y="147" transform="rotate(-90 280.6 147)">GND</text>
<text x="283.2" y="147" transform="rotate(-90 283.2 147)">GND</text>
<text x="29" y="151.4">6</text>
<text x="32" y="155.4">5</text>
<text x="32" y="150.4">6</text>
<text x="149.6" y="154.4">1</text>
<text x="156" y="154.4">2</text>
<text x="211.8" y="154.4">1</text>
<text x="218.2" y="154.4">2</text>
<text x="279.6" y="151.3" transform="rotate(-90 279.6 151.3)">11</text>
<text x="282.2" y="151.3" transform="rotate(-90 282.2 151.3)">12</text>
<text x="29" y="161.5">4</text>
<text x="29" y="156.4">5</text>
<text x="32" y="160.5">4</text>
<text x="88.5" y="156.9">1</text>
<text x="88.5" y="159.5">2</text>
<text x="90.9" y="158.2">M0</text>
<text x="90.9" y="160.7">M1</text>
<text x="96.9" y="158.2">VCC</text>
<text x="102.7" y="156.9">6</text>
<text x="149.6" y="162">3</text>
<text x="156" y="162">4</text>
<text x="211.8" y="162">3</text>
<text x="218.2" y="162">4</text>
<text x="29" y="166.6">3</text>
<text x="32" y="165.6">3</text>
<text x="88.5" y="167.1">5</text>
<text x="29" y="171.7">2</text>
<text x="32" y="170.7">2</text>
<text x="88.5" y="169.6">3</text>
<text x="88.5" y="172.2">4</text>
<text x="90.9" y="168.3">AUX</text>
<text x="90.9" y="170.9">RXD</text>
<text x="90.9" y="173.4">TXD</text>
<text x="29" y="176.8">1</text>
<text x="32" y="175.8">1</text>
<text x="88.5" y="179.8">8</text>
<text x="58.7" y="182.1">1</text>
<text x="87.3" y="184.9">10</text>
<text x="88.5" y="182.3">9</text>
<text x="90.9" y="181">NC</text>
<text x="90.9" y="183.6">NC</text>
<text x="58.7" y="187.2">1</text>
<text x="87.3" y="187.4">11</text>
<text x="90.9" y="186.1">NC</text>
<text x="90.9" y="188.7">NC</text>
<text x="96.6" y="188.7">GND</text>
<text x="102.7" y="187.4">7</text>
<text x="58.7" y="192.2">1</text>
<text x="58.7" y="197.3">1</text>
</g>
<g font-size="2.2" fill="#a00000">
<text x="28.4" y="3">1</text>
<text x="78.2" y="3">2</text>
<text x="128" y="3">3</text>
<text x="177.8" y="3">4</text>
<text x="227.6" y="3">5</text>
<text x="1.4" y="28.3">A</text>
<text x="290.7" y="28.3">A</text>
<text x="1.4" y="78">B</text>
<text x="290.7" y="78">B</text>
<text x="265.2" y="117.7">SUNROM 6174</text>
<text x="1.4" y="127.8">C</text>
<text x="290.7" y="127.8">C</text>
<text x="1.4" y="177.6">D</text>
<text x="290.7" y="177.6">D</text>
<text x="28.4" y="205.2">1</text>
<text x="78.2" y="205.2">2</text>
<text x="128" y="205.2">3</text>
<text x="177.8" y="205.2">4</text>
<text x="227.6" y="205.2">5</text>
</g>
<g font-size="2.2" fill="#00f">
<text x="90.4" y="9.2">VIN</text>
<text x="145" y="9.2">3V3</text>
<text x="87.9" y="27">VIN</text>
<text x="231.4" y="29.6">VIN</text>
<text x="181.4" y="33.5">VIN</text>
<text x="232.5" y="35.9">DN2</text>
<text x="256.8" y="32.1">USBD+</text>
<text x="37.1" y="41">VIN</text>
<text x="190.6" y="41">DN2</text>
<text x="190.6" y="38.5">DP2</text>
<text x="279.7" y="38.4">USBD-</text>
<text x="194.6" y="46.1">VIN</text>
<text x="240.2" y="50.5" transform="rotate(-90 240.2 50.5)">DP2</text>
<text x="62.5" y="60">3V3</text>
<text x="103.9" y="71.6">3V3</text>
<text x="120.9" y="74.1">EN</text>
<text x="120.9" y="76.7">AUX</text>
<text x="156" y="80.5">RXD</text>
<text x="156" y="83">TXD</text>
<text x="102.1" y="87">3V3</text>
<text x="118.4" y="86.8">M1</text>
<text x="118.4" y="89.4">M0</text>
<text x="178.1" y="85.4">IO48</text>
<text x="98" y="95.6">SDA</text>
<text x="118.4" y="94.5">FTDI_RX</text>
<text x="118.4" y="91.9">FTDI_TX</text>
<text x="154.7" y="93.2">CS</text>
<text x="178.1" y="93.1">IO47</text>
<text x="117.1" y="99.5">USBD-</text>
<text x="154.7" y="100.8">CLK</text>
<text x="154.7" y="98.3">MISO</text>
<text x="176.8" y="100.7">IO21</text>
<text x="117.1" y="102.1">USBD+</text>
<text x="154.7" y="103.4">MOSI</text>
<text x="159.8" y="105.9">IO0</text>
<text x="108.2" y="108.3">SCL</text>
<text x="157.2" y="111">IO48</text>
<text x="157.2" y="113.5">IO47</text>
<text x="246.6" y="113.4">CS</text>
<text x="157.2" y="118.6">CD</text>
<text x="157.2" y="116.1">IO21</text>
<text x="230.1" y="128.6">3V3</text>
<text x="244.1" y="126.1">MOSI</text>
<text x="244.1" y="131.2">CLK</text>
<text x="244.1" y="136.2">MISO</text>
<text x="37.1" y="148.9">FTDI_RX</text>
<text x="37.1" y="154">FTDI_TX</text>
<text x="269.5" y="151.5">CD</text>
<text x="37.1" y="159.1">IO0</text>
<text x="81.5" y="156.6">M0</text>
<text x="81.5" y="159.1">M1</text>
<text x="114.6" y="156.6">3V3</text>
<text x="173" y="161.6">EN</text>
<text x="195.8" y="161.6">IO0</text>
<text x="37.1" y="164.2">EN</text>
<text x="81.5" y="166.7">AUX</text>
<text x="37.1" y="169.3">3V3</text>
<text x="81.5" y="169.3">RXD</text>
<text x="81.5" y="171.8">TXD</text>
<text x="206.9" y="173">3V3</text>
<text x="263.1" y="173.1">3V3</text>
<text x="159.3" y="181">3V3</text>
</g>
<text font-size="2.2" x="55.6" y="51.6">220</text>
</svg>
